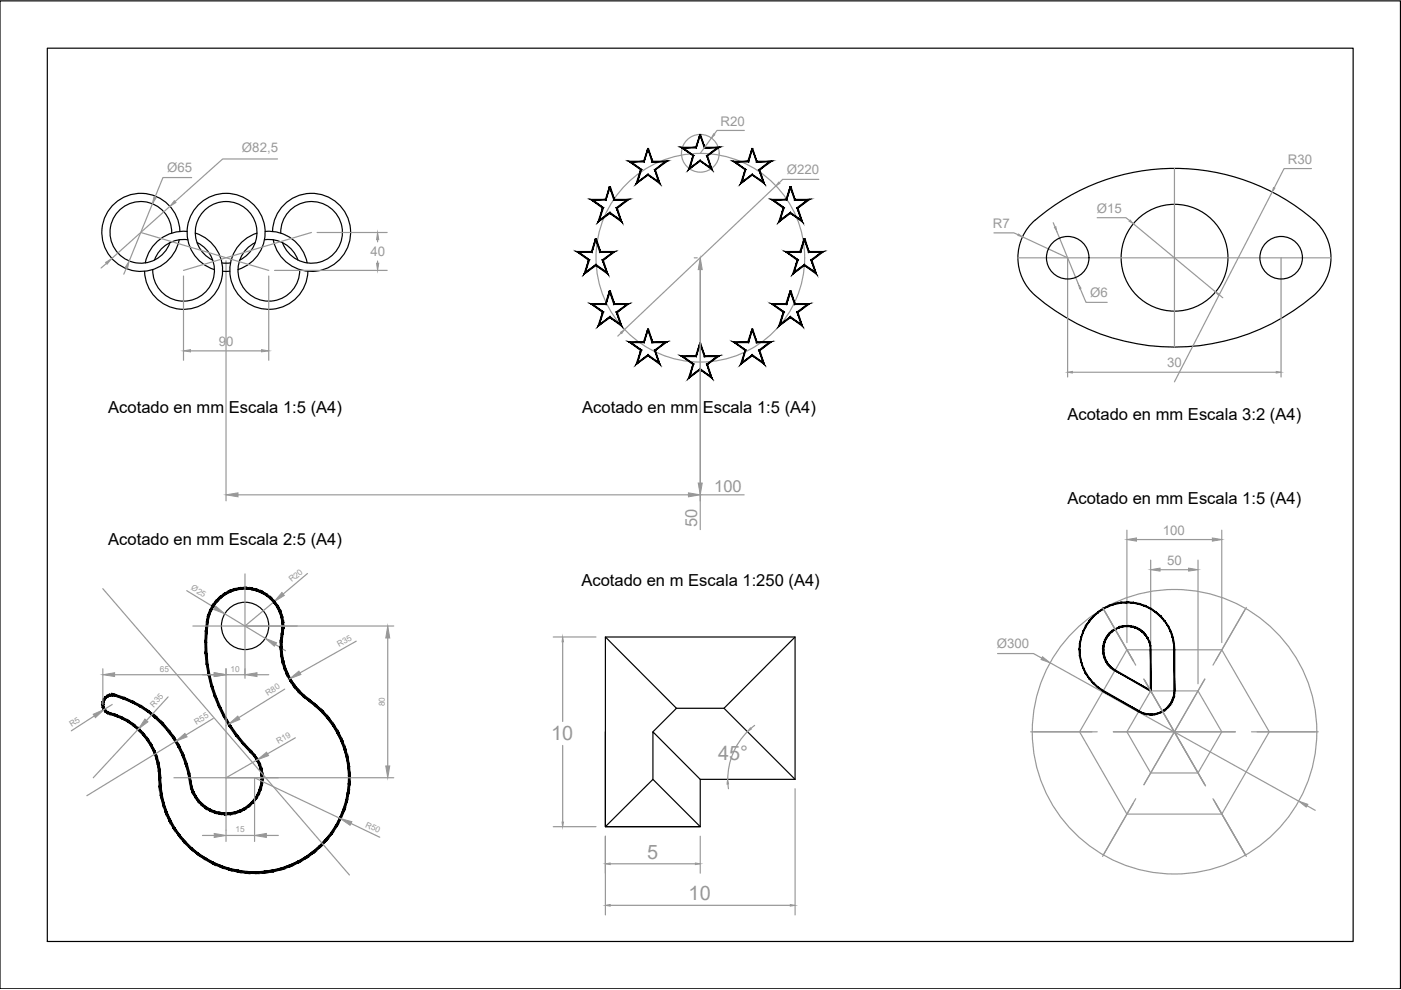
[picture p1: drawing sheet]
<svg xmlns="http://www.w3.org/2000/svg" width="297mm" height="210mm" viewBox="0 0 297 210" stroke-linecap="round" stroke-linejoin="round" font-family="sans-serif">
<!-- layer: 0 -->
<g fill="none" stroke="#000" stroke-width=".25">
<path d="M0 .2h296.9v209.4h-296.9zM10 10.2h276.9v189.4h-276.9zM36.4 49.4a6.5 6.5 0 0 0-9.1-6.2 6.5 6.5 0 0 0-1.9 10.8 6.5 6.5 0 0 0 10.6-2.5M38.1 49.1a8.3 8.3 0 0 0-12-7.2 8.3 8.3 0 0 0-1.2 14 8.3 8.3 0 0 0 13.1-5.1M39.7 49.1a8.3 8.3 0 0 0-8.9 6.6M39.8 50.8a6.5 6.5 0 0 0-7 4.3M41.4 49.4a8.3 8.3 0 0 1 2.5 14.5 8.3 8.3 0 0 1-13.2-6.4M41.8 51.4a6.5 6.5 0 0 1 .5 11.5 6.5 6.5 0 0 1-9.9-5.7M45.1 55.1a6.5 6.5 0 0 1-2.3-9.9 6.5 6.5 0 0 1 10.2 0 6.5 6.5 0 0 1-2.2 9.9M45.4 57.2a8.3 8.3 0 0 1-4.2-12.8 8.3 8.3 0 0 1 13.4 0 8.3 8.3 0 0 1-4.1 12.8M47 55.7h1.8M47.2 57.5h1.5"/>
<path d="M54.1 51.4a6.5 6.5 0 0 0-.5 11.5 6.5 6.5 0 0 0 9.9-5.7M54.5 49.4a8.3 8.3 0 0 0-2.5 14.5 8.3 8.3 0 0 0 13.3-6.4M56.1 50.8a6.5 6.5 0 0 1 7.1 4.3M56.2 49.1a8.3 8.3 0 0 1 8.9 6.6M57.8 49.1a8.3 8.3 0 0 1 12.1-7.2 8.3 8.3 0 0 1 1.1 14 8.3 8.3 0 0 1-13.1-5.1M59.5 49.4a6.5 6.5 0 0 1 9.1-6.2 6.5 6.5 0 0 1 2 10.8 6.5 6.5 0 0 1-10.7-2.5M219.5 46.6a10.6 10.6 0 0 0 0 16.1 45.3 45.3 0 0 0 59 0M219.5 46.6a45.2 45.2 0 0 1 59.7 .7 10.6 10.6 0 0 1-.7 15.4M128.4 135.1l15 15.1-5 5M168.6 135.1l-15.1 15.1M128.4 155.2v20.1h20.1v-10.1M143.4 150.2h10.1l15.1 15"/>
<path d="M138.4 165.2v-10l10.1 10h20.1M168.6 165.2v-30.1h-40.2v40.2h20.1l-10.1-10.1-10 10.1"/>
<circle cx="226.4" cy="54.6" r="4.5"/>
<circle cx="249" cy="54.6" r="11.3"/>
<circle cx="271.6" cy="54.6" r="4.5"/>
<circle cx="52" cy="132.7" r="5"/>
</g>
<!-- layer: CapaCotas -->
<g fill="none" stroke="#989898" stroke-width=".25">
<path d="M40.6 37.6h-6.1l-1.6 4.2M58.8 33.7h-11.6l-10.1 9M150.8 29.3l-2.3 3.2M157.8 27.7h-5.8l-.6 .8M164.5 39.4l-32.1 30.5M173.6 38h-7.7l-.7 .7M249 35.7v37.9M278 35.7h-5.8l-2 4.1M22.6 55.9l-1.2 .9M26.8 56.7l-.6 1.4M29.8 49.3l27.2 8M32.3 43.2l-4.9 12.1"/>
<path d="M36 43.7l-12.3 11.1M38.9 58.5v17.9M47.9 55.3v50.9M57 58.5v17.9M58.2 57.3h23.9M66 49.3l-27.1 8M67.2 49.3h14.9M80.1 50.8v.5M80.1 55.3v.5M147.2 54.7h.6M148.5 55.3v57M210.7 49.4h4.3l.9 .4"/>
<path d="M215.8 54.7h66.4M216.8 50.2l9.6 4.5v25.2M223.3 47.2l.4 .9M224.1 49.1l4.5 11.2M232.6 46.2h6.1l.8 .6M240.3 47.4l17.4 14.5M269.7 40.7l-20.7 40.3M271.6 54.7v25.2M40.4 74.4h15.1M131.7 70.6l-.7 .7M227.4 78.9h43.2M229 61.2l1.3 2.9h4.4"/>
<path d="M258.5 62.5l.7 .6M50.5 104.9h95.5M147.2 104.9h.6M148.5 104.9h9.3M238.9 112.4v23.8M241 114.4h16M244 118.8v26.2M254 118.8v26.2M259 112.4v23.8M21.8 124.8l52.3 60.7M39.6 125.2l5.9 3.6M40.9 132.7h42.6"/>
<path d="M47.7 130.1l8.6 5.3M51.9 121.7v22.1M58.1 127.6l-6.2 5.1M58.4 136.7l2.1 1.3M65.2 121.6l-5.2 4.4M75.5 135.9l-11.9 6.8M82.2 135.3v27.1M117.3 135.1h9.1M119.3 136.1v16.9M211.5 138.6h7.6l1.8 .9M233.8 128.8l7 12.2M238.9 137.8h20.1l10.1 17.4-10.1 17.4h-20.1l-10-17.4z"/>
<path d="M246 120.8h6M263.9 129.3l-6.7 11.7M264.2 128.8l-6.4 11.2M20 151.8l-4.9 3.2M21.8 141.8v7.6M23.8 149.4l-1.7 1M24.3 143.1h21.1M29.3 154.6l-9.5 10.3M35.6 147.8l-4.5 5M37.3 157.2l-18.9 11.5M45.2 152.3l-5.8 3.5M47.9 141.8v36.6"/>
<path d="M47.9 143.1h4M54.5 143.1h2.5M60.4 146.1l-9.8 6.1M62.6 156.4l-5.9 3.4M119.3 158v16.3M158.5 155.1a14.3 14.3 0 0 0-4.2 10.1M160 153.8l-.8 .6M218.5 155.2h14.1M222.6 140.5l52.7 29.4M236.1 155.2h25.8M242.5 144l13.1 22.6M244 146.5h10l5 8.7-5 8.7h-10l-5.1-8.7z"/>
<path d="M255.4 144l-12.9 22.4M265.3 155.2h14.2M36.9 164.9h46.6M42.9 177.1h2.5M47.9 177.1h6.1M54.6 161.1l-6.7 3.8M56.5 177.1h2.5M72.1 173.5l-18.1-8.6v13.5M74.4 174.6l6.1 2.9M117.3 175.3h9.1M128.4 177.3v16.7M148.5 177.3v7.8"/>
<path d="M154.3 166.2l.1 1M168.6 167.2v26.8M240.2 170.4l-6.4 11.2M240.8 169.3l-6.7 11.7M257.2 169.3l7 12.3M277.1 170.8l1.7 1M129.4 183.1h18M129.4 192h38.2"/>
<circle cx="148.5" cy="32.5" r="4"/>
<circle cx="148.5" cy="54.6" r="22.1"/>
<circle cx="249" cy="155.1" r="30.2"/>
</g>
<!-- layer: 0 -->
<g fill="#000" stroke="#000" stroke-width=".21">
<path d="M129.2 39.6l-.7 2.8 .9-2.8zM129.2 39.6l-.7 2.8-.1-.1zM125.8 42.4h2.7l-.1-.1zM125.2 42.3h3.2l-2.6 .1zM125.2 42.3l2.8 1.7-2.2-1.6zM125.2 42.3l2.8 1.7-.3 .1zM127.7 44.1l-.6 2.5 .9-2.6zM127.7 44.1l-.6 2.5-.4 .5zM127.1 46.6l-.4 .5 2.6-2.1zM126.7 47.1l2.6-2.1v.3zM129.3 45v.3l2.2 1.3zM129.3 45.3l2.2 1.3 .4 .5zM130.6 44l.9 2.6 .4 .5zM130.6 44l.3 .1 1 3zM130.6 44l.3 .1 1.9-1.7zM130.9 44.1l1.9-1.7 .6-.1zM130.1 42.4h2.7l.6-.1zM130.1 42.4l.2-.1h3.1zM129.2 39.6l.9 2.8 .2-.1zM129.2 39.6h.2l.9 2.7z"/>
<path d="M137.3 31.5l-.7 2.8 .9-2.8zM137.3 31.5l-.7 2.8-.2-.1zM133.9 34.3h2.7l-.2-.1zM133.3 34.2h3.1l-2.5 .1zM133.3 34.2l2.8 1.8-2.2-1.7zM133.3 34.2l2.8 1.8h-.3zM135.8 36l-.6 2.5 .9-2.5zM135.8 36l-.6 2.5-.4 .5zM135.2 38.5l-.4 .5 2.6-2.1zM134.8 39l2.6-2.1v.2zM137.4 36.9v.2l2.2 1.4zM137.4 37.1l2.2 1.4 .4 .5zM138.8 36l.8 2.5 .4 .5zM138.8 36h.2l1 3zM138.8 36h.2l1.9-1.7zM139 36l1.9-1.7 .6-.1zM138.2 34.3h2.7l.6-.1zM138.2 34.3l.2-.1h3.1zM137.3 31.5l.9 2.8 .2-.1zM137.3 31.5h.2l.9 2.7z"/>
<path d="M148.4 28.5l-.8 2.9 .9-2.9zM148.4 28.5l-.8 2.9-.1-.2zM144.9 31.4h2.7l-.1-.2zM144.3 31.2h3.2l-2.6 .2zM144.3 31.2l2.8 1.8-2.2-1.6zM144.3 31.2l2.8 1.8h-.2zM146.9 33l-.6 2.5 .8-2.5zM146.9 33l-.6 2.5-.4 .5zM146.3 35.5l-.4 .5 2.6-2zM145.9 36l2.6-2v.2zM148.5 34v.2l2.1 1.3zM148.5 34.2l2.1 1.3 .4 .5zM149.8 33l.8 2.5 .4 .5zM149.8 33h.2l1 3zM149.8 33h.2l2-1.6zM150 33l2-1.6 .6-.2zM149.3 31.4h2.7l.6-.2zM149.4 31.2h3.2l-3.3 .2zM148.4 28.5l.9 2.9 .1-.2zM148.4 28.5h.1l.9 2.7z"/>
<path d="M159.4 31.5l-.7 2.8 .9-2.8zM159.4 31.5l-.7 2.8-.2-.1zM156 34.3h2.7l-.2-.1zM155.4 34.2h3.1l-2.5 .1zM155.4 34.2l2.8 1.8-2.2-1.7zM155.4 34.2l2.8 1.8h-.3zM157.9 36l-.5 2.5 .8-2.5zM157.9 36l-.5 2.5-.4 .5zM157.4 38.5l-.4 .5 2.5-2.1zM157 39l2.5-2.1v.2zM159.5 36.9v.2l2.2 1.4zM159.5 37.1l2.2 1.4 .4 .5zM160.9 36l.8 2.5 .4 .5zM160.9 36h.2l1 3zM160.9 36h.2l1.9-1.7zM161.1 36l1.9-1.7 .7-.1zM160.4 34.3h2.6l.7-.1zM160.5 34.2h3.2l-3.3 .1zM159.4 31.5l1 2.8 .1-.1zM159.4 31.5h.2l.9 2.7z"/>
<path d="M167.5 39.6l-.7 2.8 .9-2.8zM167.5 39.6l-.7 2.8-.2-.1zM164.1 42.4h2.7l-.2-.1zM163.5 42.3h3.1l-2.5 .1zM163.5 42.3l2.8 1.7-2.2-1.6zM163.5 42.3l2.8 1.7-.3 .1zM166 44.1l-.6 2.5 .9-2.6zM166 44.1l-.6 2.5-.3 .5zM165.4 46.6l-.3 .5 2.5-2.1zM165.1 47.1l2.5-2.1v.3zM167.6 45v.3l2.2 1.3zM167.6 45.3l2.2 1.3 .4 .5zM169 44l.8 2.6 .4 .5zM169 44l.2 .1 1 3zM169 44l.2 .1 1.9-1.7zM169.2 44.1l1.9-1.7 .6-.1zM168.4 42.4h2.7l.6-.1zM168.6 42.3h3.1l-3.3 .1zM167.5 39.6l.9 2.8 .2-.1zM167.5 39.6h.2l.9 2.7z"/>
<path d="M126.2 50.6l-.7 2.9 .9-2.9zM126.2 50.6l-.7 2.9-.1-.2zM122.9 53.5h2.6l-.1-.2zM122.2 53.3h3.2l-2.5 .2zM122.2 53.3l2.8 1.8-2.1-1.6zM122.2 53.3l2.8 1.8-.2 .1zM124.8 55.2l-.6 2.4 .8-2.5zM124.8 55.2l-.6 2.4-.4 .6zM124.2 57.6l-.4 .6 2.6-2.1zM123.8 58.2l2.6-2.1v.2zM126.4 56.1v.2l2.1 1.3zM126.4 56.3l2.1 1.3 .4 .6zM127.7 55.1l.8 2.5 .4 .6zM127.7 55.1l.2 .1 1 3zM127.7 55.1l.2 .1 2-1.7zM127.9 55.2l2-1.7 .6-.2zM127.2 53.5h2.7l.6-.2zM127.3 53.3h3.2l-3.3 .2zM126.2 50.6l1 2.9 .1-.2zM126.2 50.6h.2l.9 2.7z"/>
<path d="M170.5 50.6l-.7 2.9 .9-2.9zM170.5 50.6l-.7 2.9-.2-.2zM167 53.5h2.8l-.2-.2zM166.5 53.3h3.1l-2.6 .2zM166.5 53.3l2.7 1.8-2.2-1.6zM166.5 53.3l2.7 1.8-.2 .1zM169 55.2l-.6 2.4 .8-2.5zM169 55.2l-.6 2.4-.4 .6zM168.4 57.6l-.4 .6 2.6-2.1zM168 58.2l2.6-2.1v.2zM170.6 56.1v.2l2.2 1.3zM170.6 56.3l2.2 1.3 .3 .6zM171.9 55.1l.9 2.5 .3 .6zM171.9 55.1l.3 .1 .9 3zM171.9 55.1l.3 .1 1.9-1.7zM172.2 55.2l1.9-1.7 .6-.2zM171.4 53.5h2.7l.6-.2zM171.5 53.3h3.2l-3.3 .2zM170.5 50.6l.9 2.9 .1-.2zM170.5 50.6h.2l.8 2.7z"/>
<path d="M129.2 61.7l-.7 2.9 .9-2.9zM129.2 61.7l-.7 2.9-.1-.2zM125.8 64.6h2.7l-.1-.2zM125.2 64.4h3.2l-2.6 .2zM125.2 64.4l2.8 1.7-2.2-1.5zM125.2 64.4l2.8 1.7-.3 .1zM127.7 66.2l-.6 2.5 .9-2.6zM127.7 66.2l-.6 2.5-.4 .5zM127.1 68.7l-.4 .5 2.6-2.1zM126.7 69.2l2.6-2.1v.3zM129.3 67.1v.3l2.2 1.3zM129.3 67.4l2.2 1.3 .4 .5zM130.6 66.1l.9 2.6 .4 .5zM130.6 66.1l.3 .1 1 3zM130.6 66.1l.3 .1 1.9-1.6zM130.9 66.2l1.9-1.6 .6-.2zM130.1 64.6h2.7l.6-.2zM130.3 64.4h3.1l-3.3 .2zM129.2 61.7l.9 2.9 .2-.2zM129.2 61.7h.2l.9 2.7z"/>
<path d="M137.3 69.7l-.7 3 .9-2.9zM137.3 69.7l-.7 3-.2-.3zM133.9 72.7h2.7l-.2-.3zM133.3 72.4h3.1l-2.5 .3zM133.3 72.4l2.8 1.8-2.2-1.5zM133.3 72.4l2.8 1.8-.3 .1zM135.8 74.3l-.6 2.5 .9-2.6zM135.8 74.3l-.6 2.5-.4 .5zM135.2 76.8l-.4 .5 2.6-2.1zM134.8 77.3l2.6-2.1v.3zM137.4 75.2v.3l2.2 1.3zM137.4 75.5l2.2 1.3 .4 .5zM138.8 74.2l.8 2.6 .4 .5zM138.8 74.2l.2 .1 1 3zM138.8 74.2l.2 .1 1.9-1.6zM139 74.3l1.9-1.6 .6-.3zM138.2 72.7h2.7l.6-.3zM138.4 72.4h3.1l-3.3 .3zM137.3 69.8l.9 2.9 .2-.3zM137.3 69.8l.2-.1 .9 2.7z"/>
<path d="M148.4 72.7l-.8 2.9 .9-2.8zM148.4 72.7l-.8 2.9-.1-.2zM144.9 75.6h2.7l-.1-.2zM144.3 75.4h3.2l-2.6 .2zM144.3 75.4l2.8 1.8-2.2-1.6zM144.3 75.4l2.8 1.8-.2 .1zM146.9 77.3l-.6 2.5 .8-2.6zM146.9 77.3l-.6 2.5-.4 .5zM146.3 79.8l-.4 .5 2.6-2.1zM145.9 80.3l2.6-2.1v.2zM148.5 78.2v.2l2.1 1.4zM148.5 78.4l2.1 1.4 .4 .5zM149.8 77.2l.8 2.6 .4 .5zM149.8 77.2l.2 .1 1 3zM149.8 77.2l.2 .1 2-1.7zM150 77.3l2-1.7 .6-.2zM149.3 75.6h2.7l.6-.2zM149.4 75.4h3.2l-3.3 .2zM148.4 72.8l.9 2.8 .1-.2zM148.4 72.8l.1-.1 .9 2.7z"/>
<path d="M159.4 69.7l-.7 3 .9-2.9zM159.4 69.7l-.7 3-.2-.3zM156 72.7h2.7l-.2-.3zM155.4 72.4h3.1l-2.5 .3zM155.4 72.4l2.8 1.8-2.2-1.5zM155.4 72.4l2.8 1.8-.3 .1zM157.9 74.3l-.5 2.5 .8-2.6zM157.9 74.3l-.5 2.5-.4 .5zM157.4 76.8l-.4 .5 2.5-2.1zM157 77.3l2.5-2.1v.3zM159.5 75.2v.3l2.2 1.3zM159.5 75.5l2.2 1.3 .4 .5zM160.9 74.2l.8 2.6 .4 .5zM160.9 74.2l.2 .1 1 3zM160.9 74.2l.2 .1 1.9-1.6zM161.1 74.3l1.9-1.6 .7-.3zM160.4 72.7h2.6l.7-.3zM160.5 72.4h3.2l-3.3 .3zM159.4 69.8l1 2.9 .1-.3zM159.4 69.8l.2-.1 .9 2.7z"/>
<path d="M167.5 61.7l-.7 2.9 .9-2.9zM167.5 61.7l-.7 2.9-.2-.2zM164.1 64.6h2.7l-.2-.2zM163.5 64.4h3.1l-2.5 .2zM163.5 64.4l2.8 1.7-2.2-1.5zM163.5 64.4l2.8 1.7-.3 .1zM166 66.2l-.6 2.5 .9-2.6zM166 66.2l-.6 2.5-.3 .5zM165.4 68.7l-.3 .5 2.5-2.1zM165.1 69.2l2.5-2.1v.3zM167.6 67.1v.3l2.2 1.3zM167.6 67.4l2.2 1.3 .4 .5zM169 66.1l.8 2.6 .4 .5zM169 66.1l.2 .1 1 3zM169 66.1l.2 .1 1.9-1.6zM169.2 66.2l1.9-1.6 .6-.2zM168.4 64.6h2.7l.6-.2zM168.6 64.4h3.1l-3.3 .2zM167.5 61.7l.9 2.9 .2-.2zM167.5 61.7h.2l.9 2.7z"/>
<path d="M244 136.9l.1 .9h-.2zM243.8 136.9l.1 .9 .1-.9zM243.8 136l.2 .9h-.2zM243.6 136.1l.2 .8v-.9zM243.4 135.2l.4 .8-.2 .1zM243.2 135.3l.4 .8-.2-.9zM242.9 134.5l.5 .7-.2 .1zM242.7 134.6l.5 .7-.3-.8zM242.2 133.8l.7 .7-.2 .1zM242.2 133.8l-.1 .2 .6 .6zM241.5 133.3l.7 .5-.1 .2zM241.5 133.3l-.1 .2 .7 .5zM240.7 132.9l.8 .4-.1 .2zM240.7 132.9l-.1 .3 .8 .3zM239.8 132.7l.9 .2-.1 .3zM239.8 132.7v.2l.8 .3zM238.9 132.6l.9 .1v.2zM238.9 132.6v.3h.9zM238 132.7l.9-.1v.3zM238 132.7l.1 .2h.8zM237.2 132.9l.8-.2 .1 .2zM237.2 132.9v.3l.9-.3zM236.4 133.3l.8-.4v.3zM236.4 133.3l.1 .2 .7-.3zM235.6 133.8l.8-.5 .1 .2zM235.6 133.8l.2 .2 .7-.5zM235.6 133.8l.2 .2-.8 .5zM235 134.5l.2 .1 .6-.6zM235 134.5l.2 .1-.7 .6zM234.5 135.2l.2 .1 .5-.7zM234.5 135.2l.2 .1-.6 .7zM234.7 135.3l-.6 .7 .2 .1zM234.1 136l.2 .1-.4 .8zM234.3 136.1l-.4 .8h.2zM233.9 136.9h.2l-.3 .9zM234.1 136.9l-.3 .9h.2zM233.8 137.8h.2l-.1 .9zM234 137.8l-.1 .9 .2-.1zM233.9 138.7l.2-.1v.9zM234.1 138.6v.9h.2zM234.1 139.5h.2l.2 .8zM234.3 139.5l.2 .8 .2-.1zM234.5 140.3l.2-.1 .3 .9zM234.7 140.2l.3 .9 .2-.2zM235 141.1l.2-.2 .4 .8zM235.2 140.9l.4 .8 .2-.2zM235.8 141.5l.6 .7-.8-.5zM235.8 141.5l.6 .7 .1-.2z"/>
<path d="M249 136.5l.1 1.3h-.2zM248.8 136.5l.1 1.3 .1-1.3zM248.8 135.1l.2 1.4h-.2zM248.5 135.2l.3 1.3v-1.4zM248.3 133.9l.5 1.2-.3 .1zM248.1 134l.4 1.2-.2-1.3zM247.7 132.7l.6 1.2-.2 .1zM247.6 132.8l.5 1.2-.4-1.3zM247 131.6l.7 1.1-.1 .1zM247 131.6l-.2 .1 .8 1.1zM246.1 130.6l.9 1-.2 .1zM246.1 130.6l-.1 .1 .8 1zM245.1 129.7l1 .9-.1 .1zM245.1 129.7l-.1 .2 1 .8zM244 129l1.1 .7-.1 .2zM244 129l-.1 .1 1.1 .8zM242.8 128.4l1.2 .6-.1 .1zM242.8 128.4l-.1 .2 1.2 .5zM241.6 127.9l1.2 .5-.1 .2zM241.6 127.9l-.1 .3 1.2 .4zM240.3 127.7l1.3 .2-.1 .3zM240.3 127.7l-.1 .2 1.3 .3zM238.9 127.6l1.4 .1-.1 .2zM238.9 127.6v.2l1.3 .1zM237.6 127.7l1.3-.1v.2zM237.6 127.7l.1 .2 1.2-.1zM236.3 127.9l1.3-.2 .1 .2zM236.3 127.9v.3l1.4-.3zM235 128.4l1.3-.5v.3zM235 128.4l.1 .2 1.2-.4zM233.8 129l1.2-.6 .1 .2zM233.8 129l.2 .1 1.1-.5zM232.7 129.7l1.1-.7 .2 .1zM232.7 129.7l.2 .2 1.1-.8zM231.8 130.6l.9-.9 .2 .2zM231.8 130.6l.1 .1 1-.8zM231.8 130.6l.1 .1-1 .9zM230.9 131.6l.2 .1 .8-1zM230.9 131.6l.2 .1-1 1zM231.1 131.7l-1 1 .2 .1zM230.1 132.7l.2 .1-.7 1.1zM230.3 132.8l-.7 1.1 .1 .1zM229.6 133.9l.1 .1-.5 1.1zM229.7 134l-.5 1.1 .1 .1zM229.2 135.1l.1 .1-.4 1.3zM229.3 135.2l-.4 1.3h.2zM228.9 136.5h.2l-.3 1.3zM229.1 136.5l-.3 1.3h.2zM228.8 137.8h.2l-.1 1.3zM229 137.8l-.1 1.3h.2zM228.9 139.1h.2l.1 1.3zM229.1 139.1l.1 1.3 .1-.1zM229.2 140.4l.1-.1 .3 1.4zM229.3 140.3l.3 1.4 .1-.1zM229.6 141.7l.1-.1 .4 1.2zM229.7 141.6l.4 1.2h.2zM230.1 142.8h.2l.6 1.1zM230.3 142.8l.6 1.1 .2-.1zM230.9 143.9l.2-.1 .7 1.2zM231.1 143.8l.7 1.2 .1-.2zM231.9 144.8l.8 1-.9-.8zM231.9 144.8l.8 1 .2-.1zM232.7 145.8l.2-.1 .9 .9zM232.9 145.7l.9 .9 .2-.2z"/>
<path d="M22.9 150.9l.5 .2-.2 .4zM22.9 150.9l-.2 .4 .5 .2zM22.5 150.6l.4 .3-.2 .4zM22.5 150.6l-.2 .3 .4 .4zM22.2 150.3l.3 .3-.2 .3zM21.9 150.5l.4 .4-.1-.6zM22.1 149.8l.1 .5-.3 .2zM21.7 149.9l.2 .6 .2-.7zM22 149.4l.1 .4-.4 .1zM21.6 149.4l.1 .5 .3-.5zM22.1 148.9l-.1 .5h-.4zM21.7 148.8l-.1 .6 .5-.5zM21.7 148.8l.5-.4-.1 .5zM21.9 148.2l-.2 .6 .5-.4zM21.9 148.2l.6-.1-.3 .3zM22.3 147.8l-.4 .4 .6-.1zM22.3 147.8h.6l-.4 .3zM22.3 147.8h.6l-.2-.4zM22.7 147.4l.7 .2-.5 .2zM22.7 147.4l.7 .2-.2-.4zM23.2 147.2l.6 .3-.4 .1zM23.2 147.2l.6 .3v-.4zM23.8 147.1l.5 .5-.5-.1zM23.8 147.1l.5 .5 .1-.4zM24.4 147.2l1.8 1-1.9-.6zM24.4 147.2l1.8 1 .1-.4zM26.3 147.8l1.7 1.2-1.8-.8zM26.3 147.8l1.7 1.2 .2-.4zM28.2 148.6l1.5 1.3-1.7-.9zM28.2 148.6l1.5 1.3 .2-.3zM29.9 149.6l1.5 1.4-1.7-1.1zM29.9 149.6l1.5 1.4 .2-.3zM31.6 150.7l1.3 1.6-1.5-1.3zM31.6 150.7l1.3 1.6 .3-.4zM33.2 151.9l1.1 1.7-1.4-1.3zM33.2 151.9l1.1 1.7 .3-.3zM34.3 153.6l.3-.3 1 1.8zM34.6 153.3l1 1.8 .3-.2zM35.6 155.1l.3-.2 .9 1.8zM35.9 154.9l.9 1.8 .3-.2zM36.8 156.7l.3-.2 .7 1.9zM37.1 156.5l.7 1.9 .3-.1zM37.8 158.4l.3-.1 .5 1.9zM38.1 158.3l.5 1.9 .4-.1zM38.6 160.2l.4-.1 .3 2zM39 160.1l.3 2 .4-.2zM39.3 162.1l.4-.2 .1 2.1zM39.7 161.9l.1 2.1 .4-.1zM39.8 164l.4-.1v2zM40.2 163.9v2h.4zM40.2 165.9h.4l-.2 1.1zM40.6 165.9l-.2 1.1 .4-.1zM40.4 167l.4-.1-.1 1.1zM40.8 166.9l-.1 1.1 .4-.1zM40.7 168l.4-.1 .2 1.1zM41.1 167.9l.2 1.1 .3-.2zM41.3 169l.3-.2 .3 1.1zM41.6 168.8l.3 1.1 .3-.2zM41.9 169.9l.3-.2 .5 1zM42.2 169.7l.5 1 .2-.3zM42.9 170.4l.6 1-.8-.7zM42.9 170.4l.6 1 .3-.3zM43.8 171.1l.7 .9-1-.6zM43.8 171.1l.7 .9 .2-.4zM44.7 171.6l.8 .8-1-.4zM44.7 171.6l.8 .8 .1-.4zM45.6 172l1 .6-1.1-.2zM45.6 172l1 .6 .1-.4zM46.7 172.2l1 .6-1.1-.2zM46.7 172.2l1 .6v-.4zM47.7 172.4l1.1 .3-1.1 .1zM47.7 172.4l1.1 .3-.1-.4zM48.7 172.3l1.2 .2-1.1 .2zM48.7 172.3l1.2 .2-.1-.4zM49.8 172.1l1.1 .1-1 .3zM49.8 172.1l1.1 .1-.1-.4zM50.8 171.8l1.1-.1-1 .5zM50.8 171.8l1.1-.1-.2-.4zM51.7 171.3l1.1-.3-.9 .7zM51.7 171.3l1.1-.3-.2-.3zM52.6 170.7l1-.4-.8 .7zM52.6 170.7l1-.4-.3-.3zM53.3 170l1.1-.6-.8 .9zM54 169.2l-.7 .8 1.1-.6zM54 169.2l.9-.7-.5 .9zM54.6 168.3l-.6 .9 .9-.7zM55.3 167.5l-.4 1-.3-.2zM54.9 167.4l-.3 .9 .7-.8zM55.6 166.4l-.3 1.1-.4-.1zM55.2 166.3l-.3 1.1 .7-1zM55.8 165.3l-.2 1.1-.4-.1zM55.4 165.3l-.2 1 .6-1zM55.8 164.2v1.1h-.4zM55.3 164.3l.1 1 .4-1.1zM55.6 163.1l.2 1.1-.5 .1zM55.2 163.2l.1 1.1 .3-1.2zM55.2 162.1l.4 1-.4 .1zM54.9 162.2l.3 1v-1.1zM54.8 161.1l.4 1-.3 .1zM54.4 161.3l.5 .9-.1-1.1zM54.1 160.2l.7 .9-.4 .2zM53.8 160.4l.6 .9-.3-1.1zM53.4 159.3l.7 .9-.3 .2zM53.4 159.3l-.3 .3 .7 .8z"/>
<path d="M51.8 157.6l1.6 1.7-.3 .3zM51.5 157.9l1.6 1.7-1.3-2zM50.3 155.8l1.5 1.8-.3 .3zM50 156.1l1.5 1.8-1.2-2.1zM49 153.9l1.3 1.9-.3 .3zM48.6 154.1l1.4 2-1-2.2zM47.8 151.9l1.2 2-.4 .2zM47.4 152.1l1.2 2-.8-2.2zM46.7 149.8l1.1 2.1-.4 .2zM46.4 150l1 2.1-.7-2.3zM45.8 147.6l.9 2.2-.3 .2zM45.5 147.8l.9 2.2-.6-2.4zM45.1 145.4l.7 2.2-.3 .2zM44.7 145.6l.8 2.2-.4-2.4zM44.5 143.1l.6 2.3-.4 .2zM44.2 143.2l.5 2.4-.2-2.5zM44.1 140.9l.4 2.2-.3 .1zM43.7 140.9l.5 2.3-.1-2.3zM43.9 138.5l.2 2.4h-.4zM43.5 138.6l.2 2.3 .2-2.4zM43.8 136.2l.1 2.3-.4 .1zM43.4 136.2l.1 2.4 .3-2.4zM43.9 133.9l-.1 2.3h-.4zM43.5 133.8l-.1 2.4 .5-2.3zM44.2 131.5l-.3 2.4-.4-.1zM43.8 131.5l-.3 2.3 .7-2.3zM44.4 130.4l-.2 1.1h-.4zM44.1 130.3l-.3 1.2 .6-1.1zM44.9 129.4l-.5 1-.3-.1zM44.5 129.2l-.4 1.1 .8-.9zM44.5 129.2l.9-.8-.5 1zM45.1 128.2l-.6 1 .9-.8zM45.1 128.2l1-.7-.7 .9zM45.8 127.2l-.7 1 1-.7zM45.8 127.2l1.1-.5-.8 .8zM45.8 127.2l1.1-.5-.2-.3zM46.7 126.4l1.2-.4-1 .7zM46.7 126.4l1.2-.4-.2-.3zM47.7 125.7l1.2-.2-1 .5zM47.7 125.7l1.2-.2-.2-.3zM48.7 125.2h1.3l-1.1 .3zM48.7 125.2h1.3l-.2-.4zM49.8 124.8l1.3 .1-1.1 .3zM49.8 124.8l1.3 .1-.1-.3zM51 124.6l1.2 .3h-1.1zM51 124.6l1.2 .3v-.4zM52.2 124.5l1.1 .5-1.1-.1zM52.2 124.5l1.1 .5 .1-.4zM53.4 124.6l1 .7-1.1-.3zM53.4 124.6l1 .7 .1-.4zM54.5 124.9l1 .8-1.1-.4zM54.5 124.9l1 .8 .1-.3zM55.6 125.4l.8 .9-.9-.6zM55.6 125.4l.8 .9 .2-.3zM56.6 126l.7 1-.9-.7zM56.6 126l.7 1 .3-.3zM57.6 126.7l.5 1.2-.8-.9zM57.6 126.7l.5 1.2 .3-.3zM58.1 127.9l.3-.3 .3 1.2zM58.4 127.6l.3 1.2 .4-.2zM58.7 128.8l.4-.2 .1 1.2zM59.1 128.6l.1 1.2 .4-.2zM59.2 129.8l.4-.2v1.3zM59.6 129.6v1.3l.3-.1zM59.6 130.9l.3-.1-.1 1.2zM59.9 130.8l-.1 1.2h.4zM59.8 132h.4l-.4 1.1zM60.2 132l-.4 1.1 .4 .1zM59.8 133.1l.4 .1-.6 1.1zM60.2 133.2l-.6 1.1h.4zM59.6 134.3h.4l-.6 1.4zM60 134.3l-.6 1.4 .5 .1zM59.4 135.7l.5 .1-.5 1.4zM59.9 135.8l-.5 1.4h.4zM59.4 137.2h.4l-.3 1.5zM59.8 137.2l-.3 1.5h.4zM59.5 138.7h.4l-.2 1.5zM59.9 138.7l-.2 1.5 .5-.1zM59.7 140.2l.5-.1v1.5zM60.2 140.1v1.5l.3-.1zM60.2 141.6l.3-.1 .2 1.5zM60.5 141.5l.2 1.5 .4-.2zM60.7 143l.4-.2 .3 1.5zM61.1 142.8l.3 1.5 .4-.2zM61.4 144.3l.4-.2 .4 1.5zM61.8 144.1l.4 1.5 .4-.3zM62.2 145.6l.4-.3 .6 1.4zM62.6 145.3l.6 1.4 .3-.3zM63.2 146.7l.3-.3 .8 1.3zM63.5 146.4l.8 1.3 .2-.3zM64.5 147.4l.9 1.2-1.1-.9zM64.5 147.4l.9 1.2 .3-.3z"/>
<path d="M65.7 148.3l1.2 1.5-1.5-1.2zM65.7 148.3l1.2 1.5 .2-.3zM67.1 149.5l1.1 1.6-1.3-1.3zM67.1 149.5l1.1 1.6 .3-.3zM68.2 151.1l.3-.3 1 1.7zM68.5 150.8l1 1.7 .3-.3zM69.5 152.5l.3-.3 .8 1.7zM69.8 152.2l.8 1.7 .3-.2zM70.6 153.9l.3-.2 .6 1.8zM70.9 153.7l.6 1.8 .4-.2zM71.5 155.5l.4-.2 .4 1.9zM71.9 155.3l.4 1.9 .4-.1zM72.3 157.2l.4-.1 .2 1.8zM72.7 157.1l.2 1.8 .4-.1zM72.9 158.9l.4-.1 .1 2zM73.3 158.8l.1 2 .4-.1zM73.4 160.8l.4-.1-.1 1.9zM73.8 160.7l-.1 1.9 .4-.1zM73.7 162.6l.4-.1-.2 1.9zM74.1 162.5l-.2 1.9h.4zM73.9 164.4h.4l-.5 1.9zM74.3 164.4l-.5 1.9h.4zM73.8 166.3h.4l-.6 1.8zM74.2 166.3l-.6 1.8 .4 .1zM73.6 168.1l.4 .1-.8 1.7zM74 168.2l-.8 1.7 .4 .1zM73.2 169.9l.4 .1-.9 1.7zM73.6 170l-.9 1.7 .4 .1zM72.7 171.7l.4 .1-1.1 1.6zM73.1 171.8l-1.1 1.6 .3 .2zM72 173.4l.3 .2-1.2 1.5zM72.3 173.6l-1.2 1.5 .4 .1zM71.1 175.1l.4 .1-1.4 1.4zM71.5 175.2l-1.4 1.4 .3 .2zM70.1 176.6l.3 .2-1.5 1.2zM68.9 178l.3 .3 1.2-1.5zM68.9 178l.3 .3-1.6 1.1zM67.6 179.4l.3 .3 1.3-1.4zM66.3 180.6l1.3-1.2 .3 .3zM66.3 180.6l.2 .3 1.4-1.2zM64.7 181.7l1.6-1.1 .2 .3zM64.7 181.7l.2 .3 1.6-1.1zM63.1 182.6l1.6-.9 .2 .3zM63.1 182.6l.2 .3 1.6-.9zM61.4 183.4l1.7-.8 .2 .3zM61.4 183.4l.2 .3 1.7-.8zM59.7 184l1.7-.6 .2 .3zM59.7 184l.1 .4 1.8-.7zM57.9 184.4l1.8-.4 .1 .4zM57.9 184.4l.1 .4 1.8-.4zM56 184.7l1.9-.3 .1 .4zM56 184.7l.1 .4 1.9-.3zM54.2 184.8l1.8-.1 .1 .4zM54.2 184.8v.4l1.9-.1zM52.4 184.8h1.8v.4zM52.4 184.8l-.1 .4h1.9zM50.5 184.5l1.9 .3-.1 .4zM50.5 184.5v.4l1.8 .3zM48.7 184.1l1.8 .4v.4zM48.7 184.1l-.1 .4 1.9 .4zM46.9 183.5l1.8 .6-.1 .4zM46.9 183.5l-.1 .4 1.8 .6zM45.3 182.8l1.6 .7-.1 .4zM45.3 182.8l-.2 .4 1.7 .7zM43.6 181.9l1.7 .9-.2 .4zM43.6 181.9l-.2 .4 1.7 .9zM42.1 180.9l1.5 1-.2 .4zM42.1 180.9l-.2 .3 1.5 1.1zM40.6 179.7l1.5 1.2-.2 .3zM40.6 179.7l-.2 .3 1.5 1.2zM39.3 178.4l1.3 1.3-.2 .3zM39.3 178.4l-.3 .3 1.4 1.3zM38.1 177l1.2 1.4-.3 .3zM37.8 177.2l1.2 1.5-.9-1.7zM37.1 175.5l1 1.5-.3 .2zM36.7 175.7l1.1 1.5-.7-1.7zM36.2 173.9l.9 1.6-.4 .2zM35.8 174l.9 1.7-.5-1.8zM35.4 172.2l.8 1.7-.4 .1zM35.1 172.3l.7 1.7-.4-1.8zM34.8 170.4l.6 1.8-.3 .1zM34.5 170.5l.6 1.8-.3-1.9zM34.4 168.6l.4 1.8-.3 .1zM34 168.7l.5 1.8-.1-1.9zM34.2 166.8l.2 1.8-.4 .1zM33.7 166.8l.3 1.9 .2-1.9zM34.1 164.9l.1 1.9h-.5zM33.7 164.9v1.9l.4-1.9zM34 163.5l.1 1.4h-.4zM33.6 163.5l.1 1.4 .3-1.4zM33.8 162l.2 1.5h-.4zM33.4 162.1l.2 1.4 .2-1.5zM33.4 160.6l.4 1.4-.4 .1zM33 160.8l.4 1.3v-1.5zM32.9 159.3l.5 1.3-.4 .2zM32.6 159.4l.4 1.4-.1-1.5zM32.3 158l.6 1.3-.3 .1zM31.9 158.2l.7 1.2-.3-1.4zM31.5 156.8l.8 1.2-.4 .2zM31.2 157l.7 1.2-.4-1.4zM30.6 155.6l.9 1.2-.3 .2zM30.3 155.9l.9 1.1-.6-1.4zM29.6 154.6l1 1-.3 .3zM29.6 154.6l-.3 .3 1 1zM28.5 153.6l1.1 1-.3 .3zM28.5 153.6l-.2 .3 1 1zM27.3 152.8l1.2 .8-.2 .3zM27.3 152.8l-.2 .3 1.2 .8zM26.1 152.1l1.2 .7-.2 .3zM26.1 152.1l-.2 .4 1.2 .6zM24.7 151.5l1.4 .6-.2 .4zM24.7 151.5l-.1 .4 1.3 .6zM23.4 151.1l1.3 .4-.1 .4zM23.4 151.1l-.2 .4 1.4 .4z"/>
<path d="M234 146.4l-.2 .2 7.7 4.1zM233.8 146.6l7.7 4.1-.1 .2z"/>
<path d="M236.5 142l-.1 .2 7.5 4.1zM236.4 142.2l7.5 4.1 .2 .4zM243.9 137.8v8.5l.2 .4zM243.9 137.8h.2v8.9z"/>
<path d="M241.5 150.7l.7 .6-.8-.4zM241.5 150.7l.7 .6 .1-.2zM242.3 151.1l.8 .4-.9-.2zM242.3 151.1l.8 .4v-.2zM243.1 151.3l.9 .3-.9-.1zM243.1 151.3l.9 .3v-.2zM244 151.4l.9 .1-.9 .1zM244 151.4l.9 .1-.1-.2zM244.8 151.3h.9l-.8 .2zM244.8 151.3h.9v-.2zM245.7 151.1l.8-.2-.8 .4zM245.7 151.1l.8-.2-.1-.2zM246.4 150.7l.9-.3-.8 .5zM246.4 150.7l.9-.3-.2-.1zM247.1 150.3l.8-.5-.6 .6zM247.7 149.6l-.6 .7 .8-.5zM247.7 149.6l.7-.6-.5 .8zM248.2 148.9l-.5 .7 .7-.6zM248.8 148.2l-.4 .8-.2-.1zM248.6 148.1l-.4 .8 .6-.7zM249 147.4l-.2 .8-.2-.1zM248.8 147.3l-.2 .8 .4-.7zM249.1 146.5l-.1 .9-.2-.1zM248.9 146.5l-.1 .8 .3-.8z"/>
<path d="M248.9 137.8v8.7h.2zM248.9 137.8h.2v8.7z"/>
</g>
<!-- layer: CapaCotas -->
<g fill="#989898" stroke="#989898" stroke-width=".21">
<path d="M131.6 70.5l.8-.6-.6 .8z"/>
<path d="M165.1 38.6l.3 .3-.9 .5z"/>
<path d="M151.3 28.4l.3 .2-.8 .7z"/>
<path d="M119.3 135.1l.2 1h-.3z"/>
<path d="M119.2 174.3h.3l-.2 1z"/>
<path d="M128.4 183.1l1-.1v.3z"/>
<path d="M147.4 183l1.1 .1-1.1 .2z"/>
<path d="M128.4 192l1-.2v.3z"/>
<path d="M167.6 191.8l1 .2-1 .1z"/>
<path d="M159.1 154.3l.2 .3-.8 .5z"/>
<path d="M154.3 165.2l.2 1-.4 .1z"/>
<path d="M244 120.8l2-.3v.6z"/>
<path d="M252 120.5l2 .3-2 .3z"/>
<path d="M238.9 114.4l2.1-.3v.6z"/>
<path d="M257 114.1l2 .3-2 .3z"/>
<path d="M275.3 169.9l2 .6-.4 .6z"/>
<path d="M221 139.2l1.6 1.3-1.9-.7z"/>
<path d="M59.8 125.6l.5 .7-2.2 1.3z"/>
<path d="M56.3 135.4l2.3 .9-.4 .7z"/>
<path d="M45.7 128.5l2 1.6-2.4-.9z"/>
<path d="M45.4 142.6l2.5 .5-2.5 .3z"/>
<path d="M51.9 143.1l2.6-.5v.8z"/>
<path d="M45.4 176.7l2.5 .4-2.5 .5z"/>
<path d="M54 177.1l2.5-.4v.9z"/>
<path d="M21.8 143.1l2.5-.5v.8z"/>
<path d="M82.2 132.7l.4 2.6h-.8z"/>
<path d="M81.8 162.4h.8l-.4 2.5z"/>
<path d="M37.3 157.2l1.9-1.7 .5 .7z"/>
<path d="M30.7 152.5l.7 .5-2.1 1.6z"/>
<path d="M19.8 151.4l2.3-1-1.9 1.8z"/>
<path d="M72.1 173.5l2.5 .7-.4 .8z"/>
<path d="M61.4 143.9l2-1.6 .4 .7z"/>
<path d="M54.6 161.1l1.9-1.6 .4 .7z"/>
<path d="M48.5 153.5l1.9-1.7 .4 .7z"/>
<path d="M47.9 104.9l2.6-.4v.8z"/>
<path d="M146 104.5l2.5 .4-2.5 .4z"/>
<path d="M148.5 54.7l.4 2.5h-.9z"/>
<path d="M148 102.4h.9l-.4 2.5z"/>
<path d="M27.4 55.3l-.3 1.5-.5-.1z"/>
<path d="M32.6 41.8l.5 .1-.8 1.3z"/>
<path d="M22.4 55.6l1.3-.8-1 1.2z"/>
<path d="M37 42.6l.3 .3-1.3 .8z"/>
<path d="M38.9 74.4l1.5-.3v.5z"/>
<path d="M55.5 74.1l1.5 .3-1.5 .2z"/>
<path d="M79.8 55.8h.5l-.2 1.5z"/>
<path d="M80.1 49.3l.2 1.5h-.5z"/>
<path d="M226.4 78.9l1-.1v.3z"/>
<path d="M270.6 78.8l1 .1-1 .2z"/>
<path d="M257.7 61.9l.9 .5-.2 .2z"/>
<path d="M239.6 46.7l.7 .7-.9-.5z"/>
<path d="M215.9 49.6l.9 .6-1-.3z"/>
<path d="M270 39.8l.3 .1-.6 .8z"/>
<path d="M223.6 48.2l.3-.1 .2 1z"/>
<path d="M228.6 60.3l.6 .8-.3 .1z"/>
</g>
<g font-size="4.2" fill="#989898">
<text x="116.8" y="157">10</text>
<text x="152.3" y="161.2">45°</text>
<text x="137.2" y="182.1">5</text>
<text x="146" y="190.9">10</text>
</g>
<g font-size="3.5">
<text x="22.9" y="87.6">Acotado en mm Escala 1:5 (A4)</text>
<text x="123.4" y="87.6">Acotado en mm Escala 1:5 (A4)</text>
<text x="226.3" y="89.1">Acotado en mm Escala 3:2 (A4)</text>
<text x="226.3" y="106.8">Acotado en mm Escala 1:5 (A4)</text>
<text x="22.9" y="115.6">Acotado en mm Escala 2:5 (A4)</text>
<text x="123.3" y="124.2">Acotado en m Escala 1:250 (A4)</text>
</g>
<g font-size="3.5" fill="#989898">
<text x="151.4" y="104.2">100</text>
<text x="147.8" y="111.8" transform="rotate(-90 147.8 111.8)">50</text>
</g>
<g font-size="2.8" fill="#989898">
<text x="152.8" y="26.6">R20</text>
<text x="51.3" y="32.3">Ø82,5</text>
<text x="273" y="34.7">R30</text>
<text x="35.4" y="36.5">Ø65</text>
<text x="166.8" y="37">Ø220</text>
<text x="232.5" y="45.1">Ø15</text>
<text x="210.5" y="48.4">R7</text>
<text x="78.6" y="54.3">40</text>
<text x="231.1" y="63">Ø6</text>
<text x="46.4" y="73.3">90</text>
<text x="247.4" y="77.9">30</text>
<text x="246.5" y="113.3">100</text>
<text x="247.4" y="119.7">50</text>
<text x="211.4" y="137.5">Ø300</text>
</g>
<g font-size="1.8" fill="#989898">
<text x="40.4" y="124.9" transform="rotate(31 40.4 124.9)">Ø25</text>
<text x="61.9" y="123.5" transform="rotate(-40 61.9 123.5)">R20</text>
<text x="71.9" y="137.2" transform="rotate(-29 71.9 137.2)">R35</text>
<text x="33.9" y="142.4">65</text>
<text x="48.9" y="142.4">10</text>
<text x="56.8" y="147.5" transform="rotate(-33 56.8 147.5)">R80</text>
<text x="81.6" y="149.8" transform="rotate(-90 81.6 149.8)">80</text>
<text x="15.2" y="154.1" transform="rotate(-33 15.2 154.1)">R5</text>
<text x="32.6" y="150.1" transform="rotate(-47 32.6 150.1)">R35</text>
<text x="41.7" y="153.7" transform="rotate(-32 41.7 153.7)">R55</text>
<text x="59" y="157.8" transform="rotate(-30 59 157.8)">R19</text>
<text x="49.9" y="176.5">15</text>
<text x="77.4" y="175.3" transform="rotate(25 77.4 175.3)">R50</text>
</g>
</svg>
